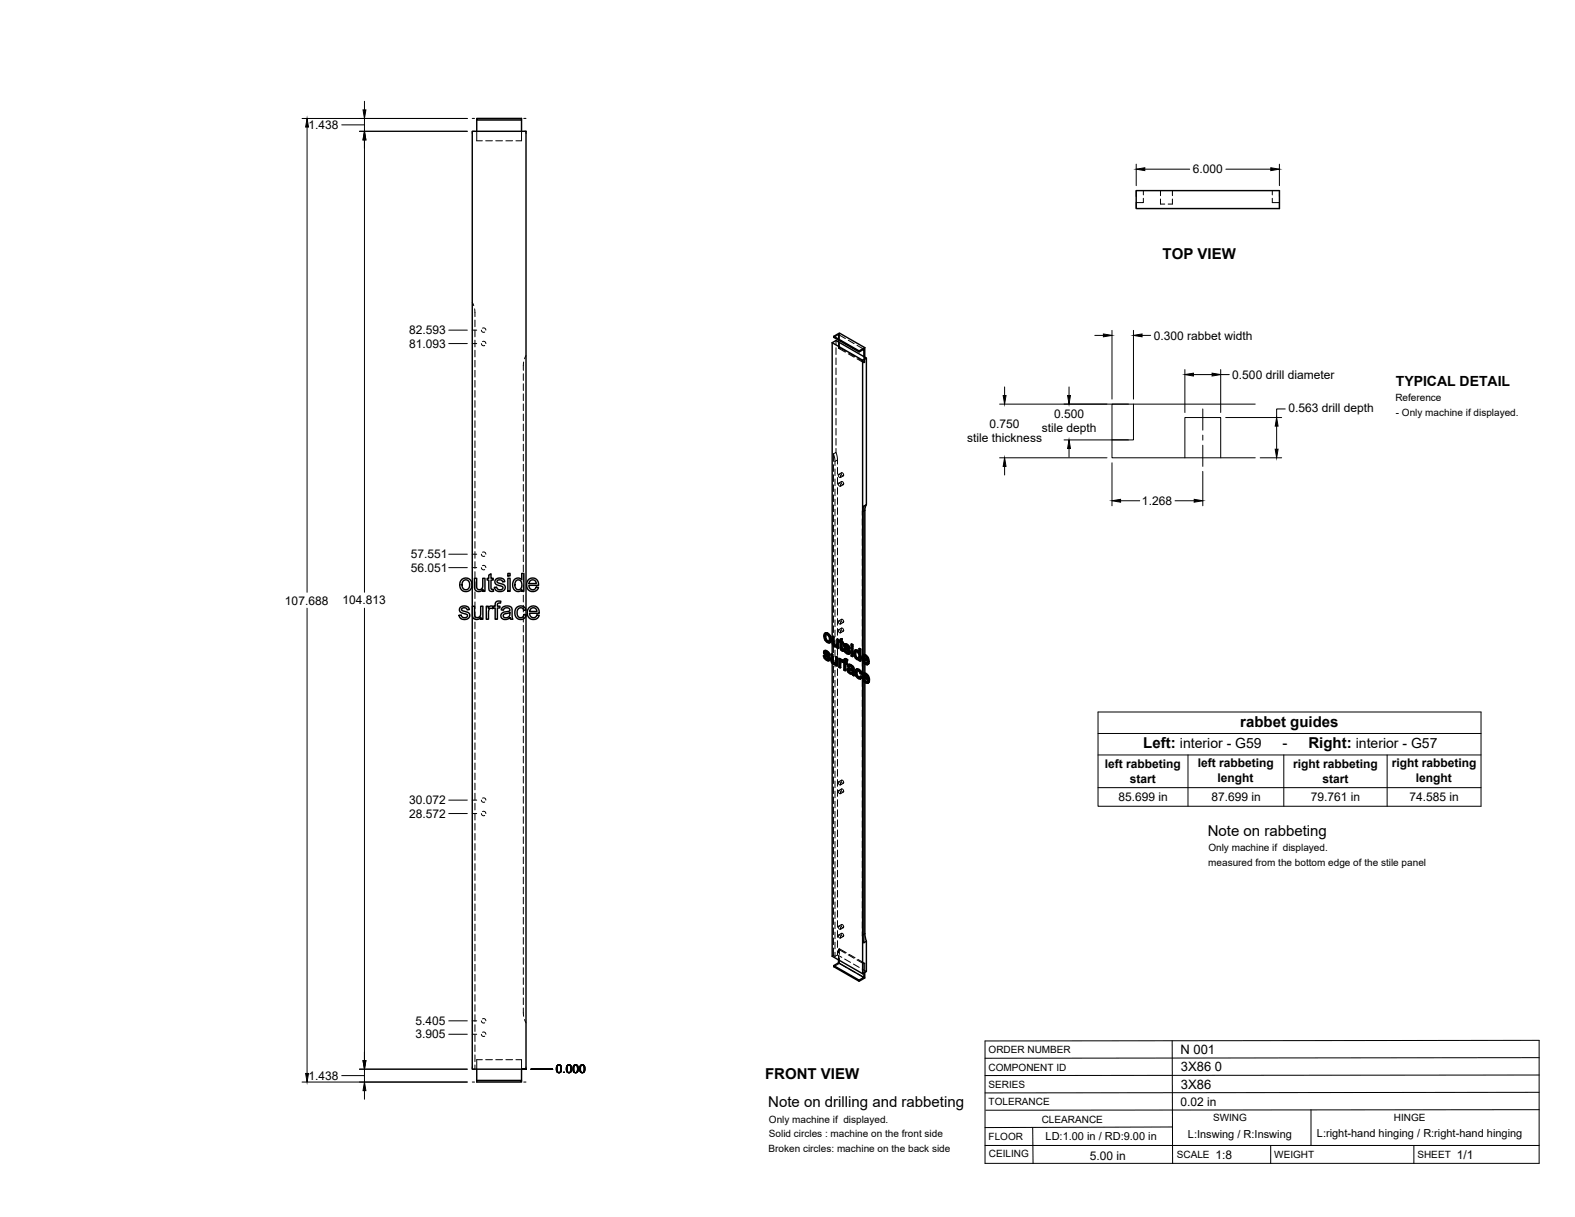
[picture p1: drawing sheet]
<svg xmlns="http://www.w3.org/2000/svg" width="559mm" height="432mm" viewBox="0 0 559 432" stroke-linecap="round" stroke-linejoin="round" font-family="sans-serif">
<!-- layer: Visible -->
<g fill="none" stroke="#000" stroke-width=".51">
<path d="M169.1 42.6v4M185 42.6h-15.9v-.6h15.9v4.6M403.1 67.6h50.8v6.4h-50.8zM295.8 119.3l2-1.1 9 5.1M295.3 121.6v104.3l.6 .1v2.2M295.3 121.6l1.3-.8 10.8 6.2M295.3 121.6l10.7 6.2M297.5 120.7v.6M304.8 124.5l-9-5.2v.4l9 5.2M306 127.8l1.4-.8v52.1l-.9 .5v52.6M306 127.8v104.7M306.8 123.3l-2 1.2v.4l1.7-1v2.6"/>
<path d="M306.8 123.3v3.4M307.4 179l-.5 2.1v51.2M163.3 215.5l1.4-.5a1.58 1.58 0 0 1 1.8 1.3l-.8 .1a1.02 1.02 0 0 0-.9-.8 1.02 1.02 0 0 0-1 .8l2.1 .9a1.39 1.39 0 0 1 .6 1.7 1.39 1.39 0 0 1-1.7 .8l-.9-.1-.7-.6-.3-.8 .7-.1a1.09 1.09 0 0 0 1.1 1 1.09 1.09 0 0 0 1.1-1l-1.8-.7a1.19 1.19 0 0 1-.7-2zM163.8 205.6l1-.5a2.33 2.33 0 0 1 2.6 3 2.33 2.33 0 0 1-3.8 1.1l-.4-1.1a2.74 2.74 0 0 1 .6-2.5zM164.3 206.2l1.3-.4 .9 .7 .1 1.7-.8 .9h-1.1l-.6-.6-.2-1.4zM167.6 215.1h.8v2.6a1.14 1.14 0 0 0 1.1 1.4 1.14 1.14 0 0 0 1-1.5v-2.5h.8v4.6h-.7v-.7a1.63 1.63 0 0 1-1.9 .8 1.63 1.63 0 0 1-1.1-1.8zM168.3 205.2h.8v2.6a1.14 1.14 0 0 0 1.2 1.4 1.14 1.14 0 0 0 1-1.5v-2.5h.8v4.6h-.7v-.7a1.63 1.63 0 0 1-2 .8 1.63 1.63 0 0 1-1.1-1.9zM172.5 215.1h.7v.7a1.12 1.12 0 0 1 1.8-.6l.7-.1v-.5a1.33 1.33 0 0 1 .6-1.3 1.33 1.33 0 0 1 1.4 0l-.1 .7a.71 .71 0 0 0-.8 0 .71 .71 0 0 0-.3 .7v.4h.9v.6h-.9v4h-.8v-4h-.7v-.4l-.2 .7a1.02 1.02 0 0 0-1.2 .1 1.02 1.02 0 0 0-.3 1.2v2.4h-.8zM173.4 204l.8-.4v1.6h.8v.6h-.8v3.1l.8 .2 .1 .7h-.6a1.02 1.02 0 0 1-1.1-1.4v-2.6h-.6v-.6h.6zM175.8 205.7l1.5-.6a1.58 1.58 0 0 1 1.8 1.3l-.8 .1a.99 .99 0 0 0-1-.8 .99 .99 0 0 0-.9 .8l2.6 1.1a1.59 1.59 0 0 1-.2 2 1.59 1.59 0 0 1-1.9 .3l-.9-.4-.4-.5-.2-.6 .8-.1a1.08 1.08 0 0 0 1.1 1 1.08 1.08 0 0 0 1.1-1.1l-1.9-.6a1.2 1.2 0 0 1-.7-1.9zM178.2 215.6l.7-.4 1-.2 1.5 .5 .5 4.2h-.8l-.1-.6a1.77 1.77 0 0 1-2 .8 1.77 1.77 0 0 1-1.3-1.7l.7-.9 1.6-.3a.68 .68 0 0 0 .9-.7 .68 .68 0 0 0-.9-.6 1.12 1.12 0 0 0-1.4 .8l-.8-.1zM178.7 218l1.4-.4a.42 .42 0 0 1 .6-.2 .42 .42 0 0 1 .2 .6v.1a1.2 1.2 0 0 1-1.1 1.1 1.2 1.2 0 0 1-1.3-.9z"/>
<path d="M180.2 205.2h.8v4.6h-.8zM180.2 203.5h.8v.8h-.8zM182.5 205.7a1.73 1.73 0 0 1 2.6 0v-2.2h.8v6.3h-.8v-.6a1.89 1.89 0 0 1-2.3 .4 1.89 1.89 0 0 1-.9-2.1zM183.1 206.1l.8-.4 .9 .5 .4 1.2-.2 1.1a1.26 1.26 0 0 1-1.7 .6 1.26 1.26 0 0 1-.6-1.6zM183.3 215.6v-.1a1.93 1.93 0 0 1 3.3 1l-.8 .1a1.29 1.29 0 0 0-1.7-.8 1.29 1.29 0 0 0-.6 1.8l.1 .8 .7 .7a1.18 1.18 0 0 0 1.6-1.1l.8 .1-.4 .9a2.06 2.06 0 0 1-2.4 .6 2.06 2.06 0 0 1-1.2-2.2l.1-1zM186.6 218.1v-171.5h-19v332.7h19v-160.9M187.4 205.7a2.14 2.14 0 0 1 2.6-.4 2.14 2.14 0 0 1 1.1 2.4h-3.5l.2 .7a1.29 1.29 0 0 0 1.3 .9 1.29 1.29 0 0 0 1.1-1l.9 .1-.5 .9a2.33 2.33 0 0 1-3.2 0 2.33 2.33 0 0 1-.2-3.2zM187.7 215.6a2.15 2.15 0 0 1 2.5-.3 2.15 2.15 0 0 1 1.1 2.3h-3.4l.2 .8a1.29 1.29 0 0 0 1.2 .8 1.29 1.29 0 0 0 1.2-1l.8 .1-.5 .9a2.34 2.34 0 0 1-3.2-.1 2.34 2.34 0 0 1-.1-3.2zM188.1 206.1l1.2-.3a1.27 1.27 0 0 1 1 1.3h-2.6zM188.3 216l.8-.4 .7 .2 .7 1.2h-2.6zM292.1 232.7l.5 .2M292.5 230.9l.9 .1"/>
<path d="M292.6 232.9l.2-.2 .2 .6-.2 .1zM292.7 231.6l.4 .3M292.7 231.8l1.4 1.1M292.7 224.7l.6-.2 .5 .2zM292.7 224.7l-.4 .5v1l.9 1.5a.93 .93 0 0 0 1.4 .2M292.7 230.8l-.3 .2M292.8 225.9l.2 1M292.8 233.4l.5 .5 .5-.1M292.8 230.9l.6 .1 .5 .4M292.8 232.7l-.4-.2a1.18 1.18 0 0 0 .4 1.5l.8 .4 .6-.1M292.9 232l1.5 1.3M292.9 231.4v.1"/>
<path d="M292.9 231.7l-.2-.3 .7 .2 .4 .7 .4 .2M293 226.9l.2-.1 .6 .6-.4 .1zM293 233.3l.5 .4M293 230.8l-.7 .3-.1 .6 1.5 1.7v.6M293.1 225.1l-.1 .7M293.2 231.1l.5 .4 .2-.1 .4 .4M293.2 226.8l-.2-.9a.5 .5 0 0 1 .1-.8 .5 .5 0 0 1 .7 .4l.4 .7 .1 1-.2 .4-.6-.1M293.3 233.9l.4 .1M293.5 224.8l.9 .9 .2-.1 .4 1.3M293.7 231.5l.4 .5 .2-.1 .1 .5-.2 .1-.1-.5M293.8 227.4l.3 .1M293.8 224.7l.8 .9"/>
<path d="M293.8 234h-.1M293.9 233l.3 .4 .2-.1 .1 .5M294.2 233.4l.1 .5 .2-.1-.1 .4M294.3 233.9l-.1 .4 .2-.1-.3 .2M294.4 225.7l.3 1.3 .3-.1-.2 .8M294.7 227l-.1 .9 .2-.2-.4 .3M294.8 232.1l.7 .1v2.3M295.3 228.1v4M295.3 235.3v104l10.7 6.2M295.3 235.4l.8 .4 .4-.1M295.3 232.4v2.1h.2l.2 .4M295.3 234.6l.2 .4 .2-.1 .3 .3"/>
<path d="M295.5 235l.3 .3h.6M295.5 232.2l-.7-.1v2.2l.5 1.1M295.7 226.1v2.2l.2-.1 .2 .4M295.7 228.3l.2 .4 .2-.1 .3 .3M295.8 235.3l.4 .1M295.9 228.7l.3 .4 .6-.1-.2 .2M295.9 226l-.6-.1v2.5l.7 1 .5 .2 .5-.2M296.2 229.1l.4 .1M296.4 235.3l-.2 .1M296.4 235.2l-.2 .2M296.5 233.1l.7 .1v3l-.3 .1v-3M296.5 235.7v.4l.4 .2"/>
<path d="M296.5 235.7l-.1 .1M296.9 226.8l.7 .1v3.1l-.3 .1v-3M297 229.4v.5l.3 .2M297 229.4l-.2 .1M297.2 233.2l-.7-.1-.1 2.1M297.6 226.9l-.7-.1v1.9l-.3 .5M297.6 233.7l.6 .1v.4l.3-.2M298 233.9v.5l.8-.3M298.1 234.8l.2 2.1-.2 .1v-1.6M298.1 227.3h-.3v.4l.3 .2 .1 2.4 .5 .6h.6l-.1-.4h-.4M298.1 226.8l.7-.2v1M298.2 233.8l-.6-.1v3l.5 .3"/>
<path d="M298.3 234.1h.5l.4 .3M298.4 234.7h.1M298.6 234.2l.4 .4M298.6 226.7v1.1l.6 .1M298.6 227.8l.6 .1-.2 .5v-.4M298.6 230.2l.4 .2M298.7 230.4l.5 .1M298.8 226.6l-.7 .2v.7l-.3-.2M298.8 228.3v1.8M298.9 235l-.7-.3 .1 .6M299 228.4l-.4-.2v2h.3M299 230.6l.1 .5"/>
<path d="M299 234.5v.4l.4 .2v2.6l.4 .3M299 234.7l-.1 .3M299 234.9l-.1 .1M299.3 230.3l.4 .2M299.6 228.5l.9 .1M299.7 233.8h.7l.4 .3M299.7 230.5l.2-.2 .2 .6-.2 .1zM299.8 229.2l.4 .3M299.8 229.4l1.5 1.1M299.8 235l.8 .2-.2 .5v-.4M299.9 228.4l-.4 .2M299.9 233.7l-.3 .1"/>
<path d="M299.9 231l.5 .5h.5M299.9 228.5l.6 .1 .6 .4M299.9 230.3l-.4-.1a1.37 1.37 0 0 0 .8 1.6l.6 .3 .4-.2M300 229.7l1.5 1.2M300 229v.1M300 229.3l-.2-.2 .6 .1 .9 .9M300.1 234.4v.5M300.1 235.5v2.4l-.3 .1v-2.6l.6 .3M300.1 233.9l.7 .2-.3 .5v-.4M300.1 230.9l.5 .5M300.1 228.4l-.7 .3v.5l1.5 1.9-.1 .5M300.3 228.7l.5 .4 .3-.1 .3 .5"/>
<path d="M300.4 233.8l-.9 .1-.1 .8-.4-.2h.4M300.4 231.5l.4 .1M300.5 234.6l-.5-.2-.2 .6 .8 .2M300.8 229.1l.4 .5 .2-.1 .2 .5-.3 .1-.1-.5M300.9 237.1l.5-.1 1 .3M300.9 231.6h-.1M301 237.9l.2 .4 .2-.1 .4 .3M301 230.6l.3 .5 .2-.2 .1 .5M301.1 237.7l.3 .5M301.1 237l-.3 .2M301.2 238.3l.3 .4h.7M301.2 236.4l.1-.1-.2 .3z"/>
<path d="M301.2 237.6l-.1 .1M301.2 235.8l.8 .1 .6 .4M301.2 237.6h.2a.76 .76 0 0 1 .9 .9l-.3 .3M301.3 237.6l-.1 .1M301.3 236.3l.9 .5a.36 .36 0 0 1 .2 .6 .36 .36 0 0 1-.6-.1l-.6-.2M301.3 231.1l.1 .4 .2-.1-.1 .4M301.4 237l-.8 .3 .1 1 .9 .8h.8l.1 .4 .4 .3M301.4 231.5l-.1 .4 .2-.1-.3 .3M301.4 235.7l-.5 .2M301.5 238.7h.8M301.8 236.1l1.1 .6M302 229.7l.6 .1z"/>
<path d="M302 228.6l.6 .1zM302 229.7v3l.4 .3M302 228.6v.6l.4 .2M302 235.9l-.6-.2-.5 .2-.3 .4 .5 .3M302.3 236.5l.3 .4 .3-.2 .1 .5M302.6 229.8v3.1l-.2 .1v-3M302.6 228.7l-.2 .7v-.6M302.6 236.9l.2 .4 .2-.1 .1 2M302.8 237.3v2.1l.3-.2 .1 .4-.3 .2-.1-.4M303.4 232.1l.2 .9M303.4 230.7h.8l.5 .4M303.6 231.3l.6 .1 .5 1v1l-.6 .2"/>
<path d="M303.6 231.3l-.2 .8 .2-.2 .2 1M303.6 233l.2-.1 .5 .6-.3 .1zM303.6 231.2v.1M303.7 230.6l-.4 .2M303.8 231.2l-.2 .7M303.8 238.8l.2 .9 .2-.1 .6 .6M303.9 237.4l.9 .1 .7 .6M304 239.8l.5 .5h.6M304 230.8l.7 .4M304.1 237.3l-.4 .2M304.2 238l-.2 .7M304.2 230.7l-.5-.1a1.97 1.97 0 0 0 0 3.1l.7 .4 .4-.1"/>
<path d="M304.3 233.5l.3 .1M304.5 237.6l.7 .7 .3-.2 .3 1-.2 .1-.4-.9M304.7 230.2l.7 .1v4.2l-.2 .1v-4.2M304.8 237.5l-.9-.1a2.17 2.17 0 0 0 .8 3.5h.6M304.8 234v.4l.4 .2M304.8 234l-.2 .1M305.2 240l.4 .3M305.4 230.3l-.5-.3-.2 .2v1.5l-.3-.5M305.6 239.2l-.4-.2-.5-.8-.5-.2-.4 .8 .2-.1 .2 .9M306 232.4h1.1l.9 .9M306 234.7v4.5M306.2 239h1.1l.8 .9"/>
<path d="M306.3 239.9l1.5 .9-.5-1.1a.51 .51 0 0 0-.6-.3 .51 .51 0 0 0-.4 .5l.3-.1 1.1 .7M306.4 234.7l.6 .6 .6-.1M306.4 233.9l.2 .6M306.5 234v.2M306.5 235.3v3.5M306.6 232.9l-.2 .4 .1-.4M306.7 239.4l-.1 .4M306.9 232.9v.6M306.9 234.2v.7M306.9 235.6v3.2M306.9 239.4v.6M306.9 232.9l.8 1.3-1.5-.8"/>
<path d="M306.9 232.9a.45 .45 0 0 0-.5 0 .45 .45 0 0 0-.2 .5l.2-.1 1.2 .6M306.9 232.5l.9 .9 .2-.1 .3 1.3M307 235.3l.4 .1M307.1 239.1l.8 .9 .2-.1 .4 1.3M307.1 232.4l-.6-.2-.6 .5v1.8l.7 .9 .7 .5 .5-.1 .5-.6M307.3 239l-.6-.2-.7 .5v1.7l.6 .9 .9 .5h.3l.7-.6M307.5 235.3l-.1 .1M307.6 235l.5 .4M307.8 233.4l.3 1.4 .2-.2-.2 .2M307.9 240l.4 1.3 .2-.1-.2 .1M308.1 234.9l-1.9-1.1 .2 .9 .2-.2 .6 .6M308.3 235.2l-.5 .6"/>
<path d="M308.3 235.2l-.4-.3-.5 .5M305.6 240.3l.2-.1-.5 .7zM305.8 240.2l-.4-.4-.4 .6-.5-.1M306 241v104.5M306.5 241.7v92.8l.9-.5v10.7l-1.4 .8M306.6 240.5l.2 .6M306.6 241.3l.5 .5h.6M306.9 242.1v89.2l.5 2.6M306.9 240.7v.5M307.1 241.8l.4 .1M307.6 241.9h-.1M307.8 241.6l.5 .3"/>
<path d="M308.3 241.5l-2-1.2 .3 1 .2-.2 .5 .6M308.5 241.8l-.5 .6M308.5 241.8l-.5-.3-.5 .4M297.5 340.6v1l-1.7 1v.4l9 5.1v-.3l-9-5.2M297.5 341.6l9 5.2-1.7 1M306.5 345.2v1.6M306.8 345v2l-2 1.1M169.1 379.3v4.6h15.9v-.6h-15.9M185 379.3v4"/>
</g>
<!-- layer: Hidden -->
<g fill="none" stroke="#000" stroke-width=".35">
<path d="M169.1 46.6v3.4h2M172.3 50h2.4M175.9 50h2.4M179.5 50h2.4M185 46.6v3.4h-2M405.7 70.4v1.5h-2.6M405.7 67.6v1.6M411.7 70.6v1.8h1.6M411.7 67.6v1.8M416 70.6v1.8h-1.5M416 67.6v1.8M451.4 70.4v1.5h2.5"/>
<path d="M451.4 67.6v1.6M167.6 107.3l.5 1.1M168.4 109.6l.1 2.8M168.5 113.6v2.3M168.5 117.1v2.4M170.8 117.1l.4 .7h.8M171.2 116.4l.8 .1 .4 .6M297.5 118.7v2M297.5 118.7l-1.7 1M297.5 118.7l2.4 1.4M297.8 118.2v2M168.5 120.7v2.4"/>
<path d="M168.5 124.3v2.3M168.5 127.8v2.4M168.5 131.4v2.4M168.5 135v2.4M168.5 138.6v2.3M170.8 121.9l.4 .7h.8M171.2 121.2h.8l.4 .7M185.7 132.6v2.4M185.7 136.2v2.4M185.7 139.7v2.4M185.8 128.4l-.1 3M186.6 126.1l-.5 1.2"/>
<path d="M296.6 120.8v1.4M296.6 123.4v2.4M296.6 127v2.4M296.6 130.6v2.3M296.6 134.1v2.4M296.6 137.7v2.4M297.5 121.3v2.2M297.8 123.4l-.3 .1 2.4 1.4M297.8 121.4v2M297.8 123.4l2.4 1.4M301 120.7l2 1.2M301 125.5l2 1.2"/>
<path d="M301.3 125.3l2.1 1.3M304.1 122.5l2.4 1.4M304.1 127.3l2.4 1.4M304.4 127.1l2.4 1.4M306.5 126.5v2.2l.3-.2v-1.8M168.5 142.1v2.4M168.5 145.7v2.4M168.5 149.3v2.4M168.5 152.8v2.4M168.5 156.4v2.4M168.5 160v2.4M185.7 143.3v2.4"/>
<path d="M185.7 146.9v2.4M185.7 150.5v2.3M185.7 154v2.4M185.7 157.6v2.4M296.6 141.3v2.4M296.6 144.8v2.4M296.6 148.4v2.4M296.6 152v2.4M296.6 155.6v2.3M296.6 159.1v1.4M168.5 163.6v2.3M168.5 167.1v2.4"/>
<path d="M168.5 170.7v2.4M168.5 174.3v2.4M168.5 177.8v2.4M185.7 161.2v2.4M185.7 164.7v2.4M185.7 168.3v2.4M185.7 171.9v2.4M185.7 175.5v2.3M185.7 179v2.4M295.7 161l.5 1.7v2.5M295.7 161l.9-.5 .5 1.7v2.5M295.7 161v2.7"/>
<path d="M295.7 164.9v2.4M295.7 168.5v2.3M295.7 172v2.4M295.7 175.6v2.4M295.7 179.2v2.4M296.2 166.4v2.4M296.2 169.9v2.4M296.2 173.5v2.4M296.2 177.1v2.4M297.1 165.9v2.4M297.1 169.4v2.4M297.1 173v2.4"/>
<path d="M297.1 176.6v2.4M297.5 171.5a.6 .6 0 0 1 .7 .3 .6 .6 0 0 1-.2 .8l-.5-.5zM297.5 168.3a.6 .6 0 0 1 .7 .4 .6 .6 0 0 1-.2 .7l-.5-.4zM298.5 167.8a.55 .55 0 0 1 .7 .3 .55 .55 0 0 1-.3 .7l-.4-.4zM298.5 170.9a.56 .56 0 0 1 .7 .3 .56 .56 0 0 1-.3 .7l-.5-.6zM298.6 170.9l-1 .5M298.6 167.7l-1 .6M299.2 172l-1 .5M299.2 168.8l-1 .6M306.5 179.6l-.5 1.1-.1 2.2M168.5 181.4v2.4M168.5 185v2.4"/>
<path d="M168.5 188.6v2.3M168.5 192.1v2.4M168.5 195.7v2.4M168.5 199.3v2.4M170.8 196.6l.4 .7h.8M171.2 195.9l.8 .1 .4 .6M185.7 182.6v2.4M185.7 186.2v2.4M185.7 189.8v2.3M185.7 193.3v2.4M185.7 196.9v2.4M295.7 182.8v2.3"/>
<path d="M295.7 186.3v2.4M295.7 189.9v2.4M295.7 193.5v2.4M295.7 197v2.4M296.2 180.7v2.3M296.2 184.2v2.4M296.2 187.8v2.4M296.2 191.4v2.4M296.2 195v2.3M296.2 198.5v2.4M297.1 180.1v2.4M297.1 183.7v2.4"/>
<path d="M297.1 187.3v2.4M297.1 190.9v2.4M297.1 194.4v2.4M297.1 198v2.4M305.9 184.1v2.4M305.9 187.6v2.4M305.9 191.2v2.4M305.9 194.8v2.4M305.9 198.4v2.3M168.5 202.8v2.4M168.5 206.4v2.4M168.5 210v2.4"/>
<path d="M168.5 213.6v2.3M168.5 217.1v2.4M170.8 201.4l.4 .7h.8M171.2 200.7h.8l.4 .7M185.7 200.5v2.3M185.7 204v2.4M185.7 207.6v2.4M185.7 211.2v2.4M185.7 214.8v2.3M185.7 218.3v2.4M186.6 218.1v.3M295.7 200.6v2.4"/>
<path d="M295.7 204.2v2.4M295.7 207.8v2.3M295.7 211.3v2.4M295.7 214.9v2.4M295.7 218.5v2.4M296.2 202.1v2.4M296.2 205.7v2.3M296.2 209.3v2.3M296.2 212.8v2.4M296.2 216.4v2.4M296.2 220v2.4M297.1 201.6v2.4"/>
<path d="M297.1 205.2v2.3M297.1 208.7v2.4M297.1 212.3v2.4M297.1 215.9v2.3M297.1 219.5v2.3M298.5 219.8a.55 .55 0 0 1 .7 .3 .55 .55 0 0 1-.3 .7l-.4-.4zM298.6 219.7l-1 .6M305.9 202v2.3M305.9 205.5v2.4M305.9 209.1v2.4M305.9 212.7v2.3M305.9 216.2v2.4"/>
<path d="M305.9 219.8v2.4M168.5 220.7v2.4M168.5 224.3v2.4M168.5 227.9v2.3M168.5 231.4v2.4M168.5 235v2.4M168.5 238.6v2.3M185.7 221.9v2.4M185.7 225.5v2.4M185.7 229v2.4M185.7 232.6v2.4M185.7 236.2v2.4"/>
<path d="M185.7 239.8v2.3M292.4 232.5l.3 1-.2 .1M292.4 231.3l.1 .4-.2 .2M292.5 230.9l-.3 .5M292.5 225.6l.4 1.3-.3 .1M292.5 231.7l.3 .5-.2 .1M292.7 230.8l-.4 .3M292.7 233.5l.8 .6-.2 .2M292.8 231.4l.2-.1-.1 .1M292.8 232.2l1.1 1-.2 .2M292.9 226.9l.9 .9-.3 .1M292.9 224.5l-.6 1.2"/>
<path d="M292.9 231.3l-.2 .1M293 231.3l.4 .1-.2 .1M293.1 225.1l-.1 .1M293.2 225.1h.6l-.3 .1M293.4 231.4l.4 .4-.2 .1M293.5 234.1l.5 .2-.2 .2M293.8 225.1l.4 .5-.1 .2M293.8 227.8l.6 .2-.2 .1M293.8 233.8h.1M293.8 231.8l.2 .4-.2 .1M293.9 233.3l.2 .3-.2 .1M293.9 233.8l-.1 .2"/>
<path d="M294 232.2l.4 .2M294.1 233.6l-.2 .2M294.3 234.3h-.3M294.3 227.4l-.2 .1M294.3 225.7l.2 .8-.2 .3M294.5 226.7l-.4 .9M294.6 227.9l-.2 .1M295 232l.1 2.3-.2 .2M295.1 234.3l.1 .5-.2 .1M295.3 232.1v3.3l.2-.2-.3-.4M295.3 225.8v2.3M295.5 225.7v2.4l-.2 .1"/>
<path d="M295.5 228.1l.1 .5-.2 .1M295.5 235.2l.4 .4-.2 .1M295.6 228.6l.3 .4-.2 .1M295.7 222v2.4M295.7 225.6v2.4M295.7 229.2v2.4M295.7 232.8v2.3M295.7 236.3v2.4M295.7 239.9v2.4M295.9 229l.5 .3-.3 .1M295.9 235.6l.9-.1-.2 .1M296.2 223.5v2.4"/>
<path d="M296.2 227.1v2.4M296.2 230.7v2.4M296.2 234.3v2.3M296.2 237.8v2.4M296.4 229.3h.8l-.2 .1M296.4 235.3h.1M296.5 235.2l-.1 .1M296.7 235.1l-.3 .2M296.7 232.9v1.9l-.3 .4M296.8 235.5l-.3 .6M296.8 236l.4 .2M296.8 229h.1"/>
<path d="M296.9 229l-.2 .1M297.1 228.9l-.3 .1M297.1 228.3l-.3 .7M297.1 223v2.4M297.1 226.6v2.4M297.1 230.2v2.3M297.1 233.7v2.4M297.1 237.3v2.4M297.2 229.3l-.2 .6M297.2 229.7l.4 .3M297.5 220.3a.6 .6 0 0 1 .7 .4 .6 .6 0 0 1-.2 .7l-.5-.4zM297.5 223.5a.6 .6 0 0 1 .7 .3 .6 .6 0 0 1-.2 .8l-.5-.5z"/>
<path d="M297.9 233.6v3l-.3 .1M297.9 236.6l.4 .3M298 227.6l.3 .2-.2 .1M298 227.2l-.2 .5M298.1 227.3l.2 .1M298.2 234.2v.1M298.3 227.8l.1 2.3-.2 .2M298.3 226.7l-.2 .8M298.4 230.1l.2 .4-.2 .1M298.4 234l-.4 .4M298.5 234.6l-.1 .1M298.5 234.5l.3 .1-.2 .1"/>
<path d="M298.5 222.9a.56 .56 0 0 1 .7 .3 .56 .56 0 0 1-.3 .7l-.5-.6zM298.6 228.2l.2-.2v.3M298.6 222.9l-1 .5M298.6 230.5l.4 .3-.3 .1M298.8 234.6l.3 .3M298.8 228l.4 .3M299 230.8l.3 .1M299 234.7l.2-.2-.1 .4M299.1 234.9h-.1M299.2 234.4v.1M299.2 220.8l-1 .6M299.2 224l-1 .5"/>
<path d="M299.2 234.8l.4 .2-.2 .1M299.2 234.5l-.2 .4M299.2 234.4l-.2 .2M299.4 234.5l.2 .1M299.5 230.2l.3 .9-.2 .1M299.6 228.9l-.2 .6M299.6 235v2.6l-.2 .1M299.6 228.6l-.3 .4M299.6 237.6l.5 .3M299.7 229.3l.3 .5-.3 .1M299.7 233.9l-.1 .7-.2 .1M299.8 228.5l-.4 .2"/>
<path d="M299.8 233.7l-.4 .3M299.8 231.1l.8 .7-.2 .1M299.8 235.4l.3-.1v.2M299.9 234.4h.2M300 229.8l1.1 1.1-.3 .1M300.1 228.9l-.1 .1M300.1 235.3l.5 .3M300.1 228.9l.4 .1-.2 .2M300.1 234.3h.3l-.2 .2M300.4 234.3l.3 .2M300.5 229l.4 .4-.2 .1M300.6 231.8l.6 .2-.3 .1"/>
<path d="M300.8 237.5l.2 .7-.2 .2M300.8 236.2l.5 .3M300.9 237.1l-.4 .5M300.9 229.4l.2 .4-.2 .2M301 237l-.4 .3M301 238.2l.7 .7-.3 .1M301 235.8l-.4 .5M301.1 231.5h-.2M301.1 231.5l-.2 .1M301.1 230.9l.1 .3-.2 .2M301.1 235.7l-.3 .2M301.1 229.8l.5 .2"/>
<path d="M301.2 231.2l-.1 .3M301.3 237.5h.2zM301.3 237.5v.1M301.3 237.5l-.2 .1M301.4 231.9l-.2 .1M301.3 236.3h.1M301.5 237.5l1.1 .3-.2 .1M301.5 236.2l.5 .1-.3 .1M301.7 238.9l.5 .1-.3 .2M302 236.3l.5 .5-.3 .1M302.2 239h.4l-.2 .1M302.2 229.6v3l-.2 .1"/>
<path d="M302.2 228.5l-.2 .7M302.2 232.6l.4 .3M302.2 229l.4 .3M302.4 237.3l.2 .1M302.4 238.6l-.2 .1M302.5 236.8l.1 .5-.2 .1M302.5 238.5l-.2 .2M302.6 237.8l-.1 .6-.2 .2M302.6 237.3l-.2 .2M302.6 239l.1 .4-.2 .1M302.7 239.4l.5 .2M303.1 231.6l.2 1-.2 .1"/>
<path d="M303.3 230.9l-.4 .9M303.3 232.6l.4 .7-.2 .2M303.5 230.7l-.5 .3M303.6 238.4l.3 1.4-.2 .1M303.7 233.3l.5 .6-.2 .1M303.7 237.6l-.3 .9M303.8 231.2h.5l-.2 .1M303.8 231.2h-.2M303.8 231.2h.1M303.9 239.8l.9 .8-.3 .2M303.9 237.4l-.4 .4M304.2 238h-.2"/>
<path d="M304.2 237.9h.6l-.2 .2M304.2 233.9l.8-.1-.2 .2M304.3 231.2l.5 .5-.2 .2M304.7 231.2l.2 .3M304.8 237.9l.4 .4-.3 .1M304.8 233.5l-.2 .1M304.8 231.7l.2 1.1-.2 .1M304.9 230v1.5l-.2 .2M305 232.8l-.4 .8M305 233.8l-.2 .6M305 234.2l.4 .3M305.2 238.3l.2 .6-.2 .1"/>
<path d="M305.4 238.9l.4 .2M305.4 239.8l-.4 .6M305.9 233.3l.4 1.3-.3 .2M305.9 223.4v2.4M305.9 226.9v2.4M305.9 230.5v2.4M305.9 234.1v2.4M305.9 237.7v2.4M306 232.5v2.2M306 239.2v1.8M306.1 239.9l.3 1.3-.2 .1M306.2 233.8l.2-.1v.2"/>
<path d="M306.3 234.6l.9 .9-.2 .2M306.3 232.3l-.6 1.1M306.4 233.7l1.9 1.1M306.4 238.9l-.5 1.1M306.5 232.2v.7M306.5 233.3v.7M306.5 234.2v1.1M306.5 238.8v2.9M306.6 232.9h-.2M306.7 239.4h-.1M306.8 239.3l.5 .1-.2 .1M306.9 232.3v.6l.3-.1-.6-.1"/>
<path d="M306.9 233.5v.7M306.9 234.9v.7M306.9 238.8v.6M306.9 240v.7M307.2 232.8l.5 .5-.2 .3M307.2 235.5l.7 .2-.2 .2M307.3 239.4l.5 .6-.2 .1M307.6 235.2h.1M307.6 235.2l-.1 .1M307.6 233.9l.3 .2M307.7 235.2l-.3 .1M307.7 233.4l.2 .7-.2 .1"/>
<path d="M307.8 240l.2 .6-.2 .2M307.9 234.9l-.3 .3M308 235.7h-.1M168.5 242.1v2.4M168.5 245.7v2.4M168.5 249.3v2.4M168.5 252.9v2.3M168.5 256.4v2.4M168.5 260v2.4M185.7 243.3v2.4M185.7 246.9v2.4M185.7 250.5v2.4"/>
<path d="M185.7 254v2.4M185.7 257.6v2.4M295.7 243.5v2.4M295.7 247.1v2.3M295.7 250.6v2.4M295.7 254.2v2.4M295.7 257.8v2.4M296.2 241.4v2.4M296.2 245v2.4M296.2 248.5v2.4M296.2 252.1v2.4M296.2 255.7v2.4"/>
<path d="M296.2 259.2v2.4M297.1 240.9v2.4M297.1 244.5v2.3M297.1 248v2.4M297.1 251.6v2.4M297.1 255.2v2.4M297.1 258.7v2.4M304.8 240.6l.7 .2M305.2 240.3h-.1M305.9 241.2v2.4M305.9 244.8v2.4M305.9 248.4v2.4"/>
<path d="M305.9 251.9v2.4M305.9 255.5v2.4M305.9 259.1v2.4M306.3 240.3l.2-.1 .1 .3M306.4 241.2l.9 .9-.2 .2M306.5 240.2l2 1.1M306.9 241.2v.9M307.3 242.1l.8 .2-.3 .1M307.7 241.8h.1M307.7 240.5l.3 .1M307.8 241.7l-.1 .1M308 241.5l-.3 .3"/>
<path d="M308.2 242.2l-.1 .1M168.5 263.6v2.4M168.5 267.1v2.4M168.5 270.7v2.4M168.5 274.3v2.4M168.5 277.9v2.3M185.7 261.2v2.4M185.7 264.8v2.3M185.7 268.3v2.4M185.7 271.9v2.4M185.7 275.5v2.4M185.7 279v2.4"/>
<path d="M295.7 261.3v2.4M295.7 264.9v2.4M295.7 268.5v2.4M295.7 272.1v2.3M295.7 275.6v2.4M295.7 279.2v2.4M296.2 262.8v2.4M296.2 266.4v2.4M296.2 270v2.4M296.2 273.6v2.3M296.2 277.1v2.4M297.1 262.3v2.4"/>
<path d="M297.1 265.9v2.4M297.1 269.5v2.3M297.1 273v2.4M297.1 276.6v2.4M297.5 277.4a.6 .6 0 0 1 .7 .4 .6 .6 0 0 1-.2 .7l-.5-.4zM298.5 280a.61 .61 0 0 1 .7 .3 .61 .61 0 0 1-.2 .8l-.5-.5zM298.5 276.8a.56 .56 0 0 1 .7 .4 .56 .56 0 0 1-.3 .7l-.5-.6zM298.6 279.9l-1 .6M298.6 276.8l-1 .6M299.2 277.9l-1 .6M305.9 262.7v2.3M305.9 266.2v2.4"/>
<path d="M305.9 269.8v2.4M305.9 273.4v2.4M305.9 277v2.3M168.5 281.4v2.4M168.5 285v2.4M168.5 288.6v2.4M168.5 292.1v2.4M168.5 295.7v2.4M168.5 299.3v2.4M170.8 288.6l.4 .7h.8M170.8 283.9l.4 .7h.8M171.2 288h.8l.4 .6"/>
<path d="M171.2 283.2h.8l.4 .7M185.7 282.6v2.4M185.7 286.2v2.4M185.7 289.8v2.3M185.7 293.3v2.4M185.7 296.9v2.4M295.7 282.8v2.4M295.7 286.3v2.4M295.7 289.9v2.4M295.7 293.5v2.4M295.7 297.1v2.3M296.2 280.7v2.4"/>
<path d="M296.2 284.3v2.3M296.2 287.8v2.4M296.2 291.4v2.4M296.2 295v2.4M296.2 298.6v2.3M297.1 280.2v2.4M297.1 283.7v2.4M297.1 287.3v2.4M297.1 290.9v2.4M297.1 294.5v2.3M297.1 298v2.4M297.5 280.6a.58 .58 0 0 1 .7 .3 .58 .58 0 0 1-.2 .7l-.5-.4z"/>
<path d="M299.2 281l-1 .6M305.9 280.5v2.4M305.9 284.1v2.4M305.9 287.7v2.3M305.9 291.3v2.3M305.9 294.8v2.4M305.9 298.4v2.4M168.5 302.9v2.3M168.5 306.4v2.4M168.5 310v2.4M168.5 313.6v2.4M168.5 317.1v2.4"/>
<path d="M185.7 300.5v2.4M185.7 304.1v2.3M185.7 307.6v2.4M185.7 311.2v2.4M185.7 314.8v2.3M185.7 318.3v2.4M295.7 300.6v2.4M295.7 304.2v2.4M295.7 307.8v2.4M295.7 311.4v2.3M295.7 314.9v2.4M295.7 318.5v2.4"/>
<path d="M296.2 302.1v2.4M296.2 305.7v2.4M296.2 309.3v2.4M296.2 312.8v2.4M296.2 316.4v2.4M296.2 320v2.4M297.1 301.6v2.4M297.1 305.2v2.4M297.1 308.8v2.3M297.1 312.3v2.4M297.1 315.9v2.4M297.1 319.5v2.4"/>
<path d="M305.9 302v2.4M305.9 305.5v2.4M305.9 309.1v2.4M305.9 312.7v2.4M305.9 316.3v2.3M305.9 319.8v2.4M168.5 320.7v2.4M168.5 324.3v2.4M168.5 327.9v2.3M168.5 331.4v2.4M168.5 335v2.4M168.5 338.6v2.4"/>
<path d="M185.7 321.9v2.4M185.7 325.5v2.4M185.7 329.1v2.3M185.7 332.6v2.4M185.7 336.2v2.4M185.7 339.8v2.4M295.7 339l.5 .3M295.7 322.1v2.3M295.7 325.6v2.4M295.7 329.2v2.4M295.7 332.8v2.4M295.7 336.4v2.6"/>
<path d="M295.7 339l-.4 .3M296.2 323.6v2.3M296.2 327.1v2.4M296.2 330.7v2.4M296.2 334.3v2.4M296.2 337.8v1.5M297.1 323v2.4M297.1 326.6v2.4M297.1 330.2v2.4M297.1 333.8v2.3M297.1 337.3v1.5M297.1 338.8l-.9 .5"/>
<path d="M297.1 338.8l1.6 .9M297.5 331.8a.55 .55 0 0 1 .7 .3 .55 .55 0 0 1-.3 .7l-.4-.4zM297.5 328.7a.58 .58 0 0 1 .7 .3 .58 .58 0 0 1-.2 .7l-.5-.4zM297.5 338.1v-1.3l.3-.2v2M297.5 339.3v1.3M297.5 336.8l2.4 1.4M297.8 339.8v2M297.8 336.6l2.4 1.4M298.5 331.2a.61 .61 0 0 1 .7 .3 .61 .61 0 0 1-.2 .8l-.5-.5zM298.5 328.1a.61 .61 0 0 1 .7 .3 .61 .61 0 0 1-.2 .8l-.5-.5zM298.6 331.2l-1 .5M298.6 328l-1 .6"/>
<path d="M299.2 332.3l-1 .5M299.2 329.1l-1 .6M301 338.8l2 1.2M301.3 338.6l2.1 1.2M305.9 330.5l.1 2.3 .5 1.7M305.9 323.4v2.4M305.9 327v2.4M168.5 342.2v2.3M168.5 345.7v2.4M168.5 349.3v2.4M168.5 352.9v2.3M168.5 356.4v2.4"/>
<path d="M185.7 357.6l.1 3M185.7 343.3v2.4M185.7 346.9v2.4M185.7 350.5v2.4M185.7 354.1v2.3M297.8 341.8l-2 1.2M297.8 341.8l2.4 1.4M299.7 340.3l2.1 1.2M301.3 343.8l2.1 1.2M302.8 342.1l2 1.1M304.1 340.6l2.4 1.4 .3-.2M304.4 340.4l2.4 1.4"/>
<path d="M304.4 345.6l2.4 1.4M305.9 343.8l1.5 .9M306.5 342v3.2M306.8 341.8v3.2M168.5 360v2.4M168.5 363.6v2.4M168.5 367.2v2.3M168.5 370.7v2.4M168.5 374.3v2.4M168.5 377.9v1.4M170.8 367l.4 .6h.8M170.8 362.2l.4 .7h.8"/>
<path d="M171.1 376h-2v3.3M171.2 366.3l.7-.1 .5 .8M171.2 361.5h.7l.5 .7M172.3 376h2.4M175.9 376h2.4M179.5 376h2.4M183 376h2v3.3M186.1 361.7l.5 1.2"/>
</g>
<!-- layer: Reference -->
<g fill="none" stroke="#000" stroke-width=".35">
<path d="M167.6 42h.8M168.4 46.6h-.8v.8M185.8 46.6h.8v.8M185.8 42h.8M403.1 67.6v2.1M403.1 71.9v2.1M453.9 67.6v2.1M453.9 71.9v2.1M167.6 117.1h1.5M167.6 121.9h1.5M402.1 143.4v12.7h-7.6M445.3 143.4h-50.8v19h50.8"/>
<path d="M420.4 162.4v-14.3h12.7v14.3M167.6 196.6h1.5M167.6 201.4h1.5M167.6 283.9h1.5M167.6 288.6h1.5M167.6 378.6v.7h.8M167.6 362.2h1.5M167.6 367h1.5M185 379.3h1.6zM186.6 378.6v.7h-.8M167.6 383.9h.8M185.8 383.9h.8"/>
</g>
<!-- layer: Hidden Narrow -->
<g fill="none" stroke="#000" stroke-width=".35">
<path d="M297.1 163.2l-.9 .5M306.5 181.3l-.6 .3M293.5 232.8l-.2 .1M295 233.8l-.2 .2M295.5 227.6l-.2 .1M296.7 234.5l-.2 .2M297.1 228.3l-.2 .1M298.3 229.5l-.2 .2M299.6 234.3l-.2 .1M300.6 230.4l-.2 .2M301.9 237.6l-.3 .1M302.6 238l-.2 .1"/>
<path d="M306.5 331.5l-.6 .3"/>
</g>
<!-- layer: Visible Narrow -->
<path d="M306.9 181.1l-.4 .2M293.5 232.3l-.2 .1M295.5 233.9l-.2 .1M295.9 227.6l-.2 .2M298.8 229.8l-.2 .1M300.1 234.6l-.3 .1M300.6 229.9l-.2 .1M301.8 237.1l-.2 .2M303 237.6l-.2 .2M303 238.3l-.2 .1M306.9 331.3l-.4 .2" fill="none" stroke="#000" stroke-width=".35"/>
<!-- layer: Titleblock -->
<path d="M349.5 369.3l196.6-.2v43.7h-196.6zM415.9 369.3l.1 43.5M546.1 375.3l-196.6 .2M416 399.9l-66.5 .2M465.1 393.7v12.7M546.1 393.7l-196.3 .2M546.1 387.6l-196.6 .2M546.1 381.4l-196.6 .2M349.5 406.4h196.6M366.4 400l.1 12.8M450.8 406.4v6.4M501.6 406.4v6.4" fill="none" stroke="#000" stroke-width=".36"/>
<!-- layer: Custom Tables -->
<path d="M389.6 252.6h135.9v33.5h-135.9zM389.6 260.2h135.9M389.6 267.9h135.9M389.6 279.5h135.9M421.5 267.9v18.2M455.5 267.9v18.2M492.1 267.9v18.2" fill="none" stroke="#000" stroke-width=".35"/>
<!-- layer: FD_Dimensions -->
<g fill="none" stroke="#000" stroke-width=".35">
<path d="M129.3 35.9v3.1M107.2 42h58.6M108.9 45.1v165M121.2 44.3h8.1M127.5 46.6h38.3M129.3 42v4.6M129.3 49.6v160.5M403.1 58.3v7.6M453.9 58.3v7.6M406.2 60h15.9M434.9 60h16M159.2 117.1h6.6"/>
<path d="M388.4 119h3.1M394.5 117.2v24.4M402.1 117.2v24.4M405.2 119h3M159.2 121.9h6.6M356.4 137.3v3M379.3 137.3v3M420.4 131.1v15.3M423.4 132.9h6.6M433.1 131.1v15.3M433.1 132.9h3M354.6 143.4h45.8"/>
<path d="M377.5 156.1h22.9M379.3 159.1v3.1M434.9 148.1h19.8M452.9 151.2v8.2M456 145.1h-3.1v3M354.6 162.4h38.1M356.4 165.5v3M394.5 164.2v15.3M397.6 177.7h6.8M416.9 177.7h6.8M426.7 167.3v12.2M447.1 162.4h7.6"/>
<path d="M159.2 196.6h6.6M108.9 215.8v165.1M129.3 215.8v160.5M159.2 201.4h6.6M159.2 283.9h6.6M159.2 288.6h6.6M127.5 379.3h38.3M129.3 379.3v4.6M159.2 362.2h6.6M159.2 367h6.6M188.4 379.3h7.7M107.2 383.9h58.6"/>
<path d="M121.2 381.6h8.1M129.3 387v3"/>
</g>
<g fill="#000" stroke="#000" stroke-width=".35">
<path d="M128.8 39h1l-.5 3zM108.9 42l.6 3.1h-1.1zM129.3 46.6l.5 3h-1zM403.1 60l3.1-.5v1zM450.9 59.5l3 .5-3 .5zM391.5 118.5l3 .5-3 .5zM402.1 119l3.1-.5v1zM420.4 132.9l3-.5v1zM430 132.4l3.1 .5-3.1 .5zM355.9 140.3h1l-.5 3.1zM379.3 156.1l.5 3h-1zM378.8 140.3h1l-.5 3.1z"/>
<path d="M452.4 159.4h1.1l-.6 3zM452.9 148.1l.6 3.1h-1.1zM356.4 162.4l.5 3.1h-1zM394.5 177.7l3.1-.5v1zM423.7 177.2l3 .5-3 .5zM128.8 376.3h1l-.5 3zM108.4 380.9h1.1l-.6 3zM129.3 383.9l.5 3.1h-1z"/>
</g>
<!-- layer: Smart Centers -->
<path d="M426.7 145.1v7.5M426.7 154.4v1.8M426.7 158v7.5" fill="none" stroke="#000" stroke-width=".35"/>
<g font-size="5.3">
<text x="412.5" y="92">TOP VIEW</text>
<text x="440" y="257.8">rabbet guides</text>
<text x="405.6" y="265.4">Left: interior - G59</text>
<text x="455" y="265.4">-</text>
<text x="464.2" y="265.4">Right: interior - G57</text>
<text x="428.5" y="296.6">Note on rabbeting</text>
<text x="271.4" y="382.7">FRONT VIEW</text>
<text x="272.6" y="392.9">Note on drilling and rabbeting</text>
</g>
<text font-size="5" x="495.2" y="136.9">TYPICAL DETAIL</text>
<g font-size="4.6">
<text x="418.8" y="373.8">N 001</text>
<text x="419" y="380.1">3X86 0</text>
<text x="419" y="386.2">3X86</text>
</g>
<g font-size="4.3">
<text x="109.5" y="45.8">1.438</text>
<text x="423.2" y="61.5">6.000</text>
<text x="145.1" y="118.6">82.593</text>
<text x="145.1" y="123.4">81.093</text>
<text x="409.3" y="120.5">0.300 rabbet width</text>
<text x="437.2" y="134.4">0.500 drill diameter</text>
<text x="374" y="148.3">0.500</text>
<text x="457.1" y="146.2">0.563 drill depth</text>
<text x="351.1" y="151.8">0.750</text>
<text x="369.7" y="153.4">stile depth</text>
<text x="343.2" y="157">stile thickness</text>
<text x="405.2" y="179.2">1.268</text>
<text x="145.7" y="198.1">57.551</text>
<text x="145.7" y="202.9">56.051</text>
<text x="101.1" y="214.5">107.688</text>
<text x="121.5" y="214.5">104.813</text>
<text x="392" y="272.6">left rabbeting</text>
<text x="425" y="272.2">left rabbeting</text>
<text x="458.8" y="272.6">right rabbeting</text>
<text x="493.8" y="272.2">right rabbeting</text>
<text x="400.9" y="277.7">start</text>
<text x="432" y="277.3">lenght</text>
<text x="469.2" y="277.7">start</text>
<text x="502.3" y="277.3">lenght</text>
<text x="145.2" y="285.4">30.072</text>
<text x="396.8" y="284.3">85.699 in</text>
<text x="429.8" y="284.3">87.699 in</text>
<text x="465.1" y="284.3">79.761 in</text>
<text x="500.1" y="284.3">74.585 in</text>
<text x="145.2" y="290.2">28.572</text>
<text x="147.5" y="363.7">5.405</text>
<text x="147.5" y="368.4">3.905</text>
<text x="109.5" y="383.1">1.438</text>
<text x="197.2" y="380.9">0.000</text>
<text x="418.8" y="392.4">0.02 in</text>
<text x="386.7" y="411.6">5.00 in</text>
<text x="431.3" y="411.1">1:8</text>
<text x="516.9" y="411.1">1/1</text>
</g>
<g font-size="3.9">
<text x="371" y="404.5">LD:1.00 in / RD:9.00 in</text>
<text x="421.5" y="403.6">L:Inswing / R:Inswing</text>
<text x="467.2" y="403.6">L:right-hand hinging / R:right-hand hinging</text>
</g>
<g font-size="3.5">
<text x="495.1" y="142.4">Reference</text>
<text x="495.2" y="147.5">- Only machine if displayed.</text>
<text x="428.7" y="302.1">Only machine if displayed.</text>
<text x="428.7" y="307.2">measured from the bottom edge of the stile panel</text>
<text x="350.8" y="373.6">ORDER NUMBER</text>
<text x="350.8" y="379.9">COMPONENT ID</text>
<text x="350.8" y="386.1">SERIES</text>
<text x="350.8" y="392.2">TOLERANCE</text>
<text x="272.8" y="398.4">Only machine if displayed.</text>
<text x="369.6" y="398.4">CLEARANCE</text>
<text x="430.4" y="397.8">SWING</text>
<text x="494.5" y="397.6">HINGE</text>
<text x="272.8" y="403.5">Solid circles : machine on the front side</text>
<text x="350.8" y="404.5">FLOOR</text>
<text x="272.7" y="408.6">Broken circles: machine on the back side</text>
<text x="350.8" y="410.5">CEILING</text>
<text x="417.5" y="410.9">SCALE</text>
<text x="452.1" y="410.9">WEIGHT</text>
<text x="502.9" y="410.9">SHEET</text>
</g>
</svg>
